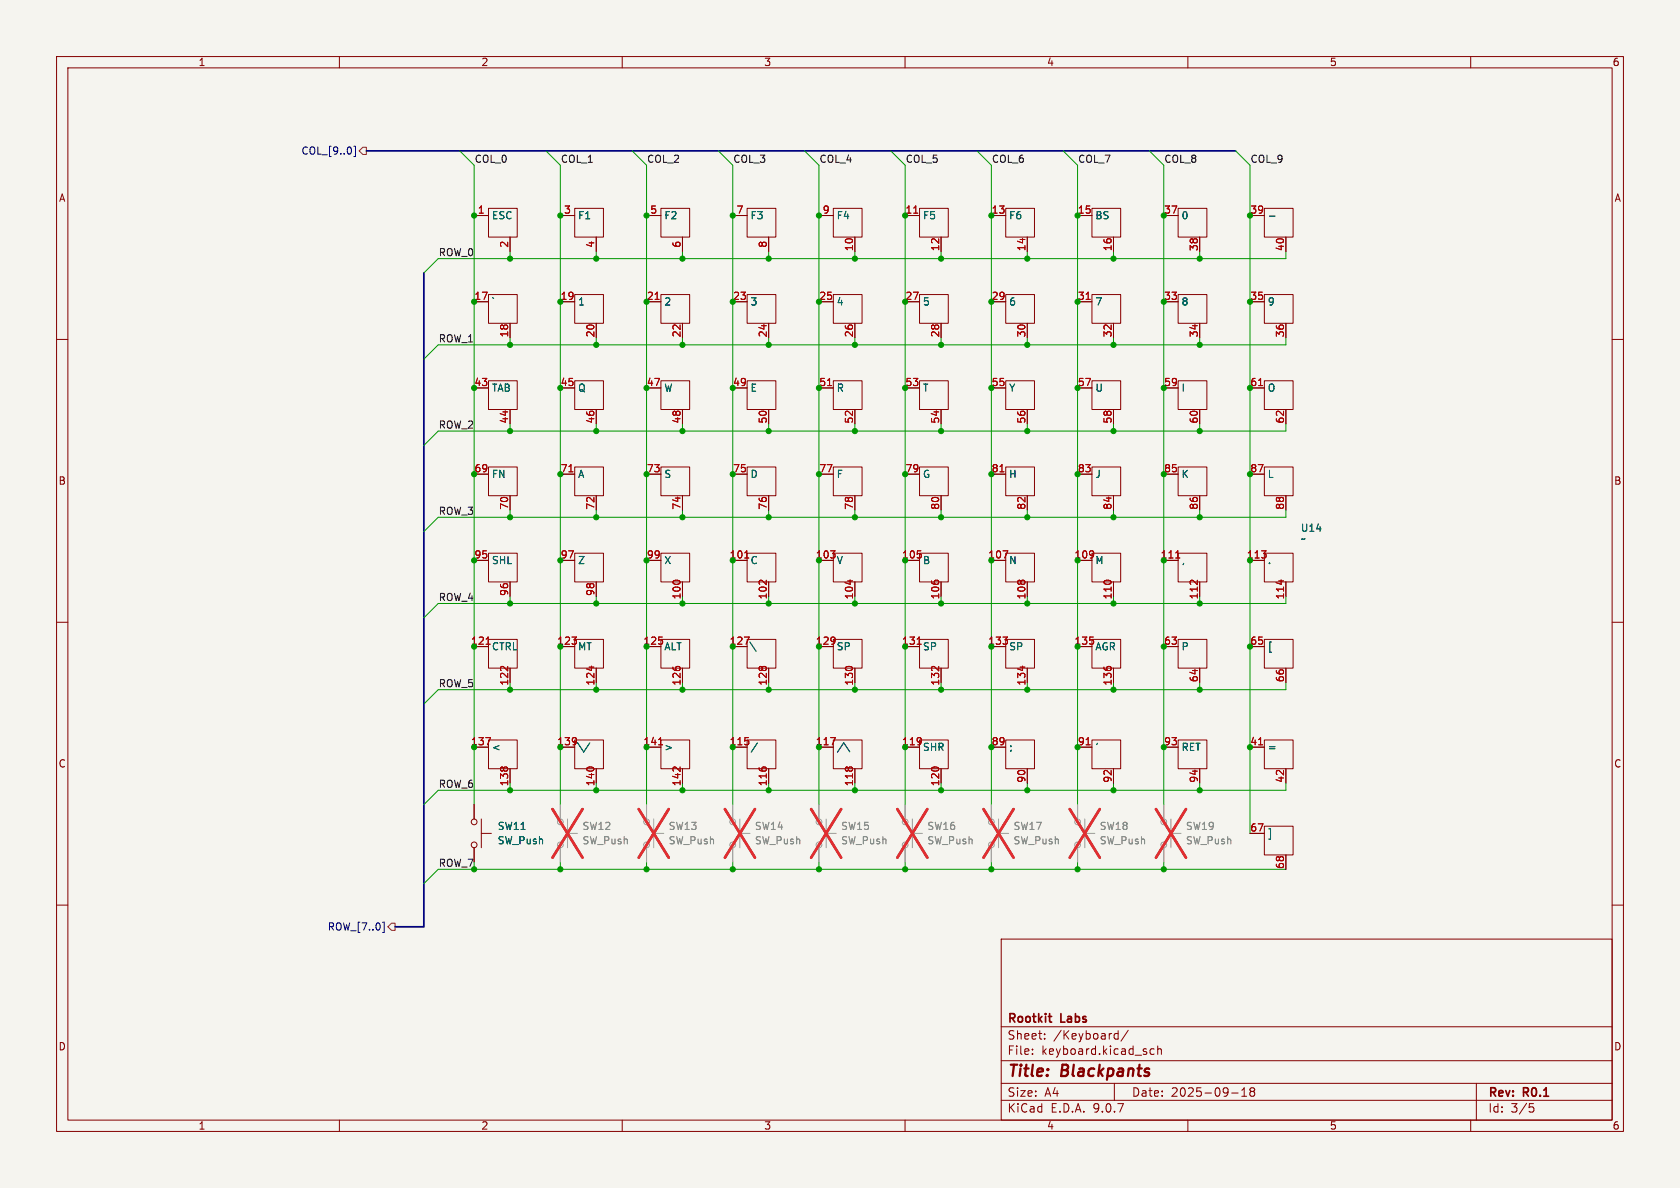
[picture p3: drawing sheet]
<svg xmlns="http://www.w3.org/2000/svg" width="297mm" height="210mm" viewBox="0 0 297 210" stroke-linecap="round" stroke-linejoin="round" font-family="sans-serif">
<path d="M0 0h297v210h-297z" fill="#f5f4ef" stroke="#f5f4ef" stroke-width=".18"/>
<g fill="none" stroke="#840000" stroke-width=".18">
<path d="M10 10h277v190h-277zM12 12h273v186h-273zM60 10v2M110 10v2M160 10v2M210 10v2M260 10v2M83.8 38.1h2.6M86.4 36.8h5v5.1h-5zM99.1 38.1h2.5M101.6 36.8h5.1v5.1h-5.1zM114.3 38.1h2.5"/>
<path d="M116.8 36.8h5.1v5.1h-5.1zM129.5 38.1h2.6M132.1 36.8h5.1v5.1h-5.1zM144.8 38.1h2.5M147.3 36.8h5.1v5.1h-5.1zM160 38.1h2.6M162.6 36.8h5v5.1h-5zM175.3 38.1h2.5M177.8 36.8h5.1v5.1h-5.1zM190.5 38.1h2.5M193 36.8h5.1v5.1h-5.1zM205.7 38.1h2.6"/>
<path d="M208.3 36.8h5.1v5.1h-5.1zM221 38.1h2.5M223.5 36.8h5.1v5.1h-5.1zM83.8 53.3h2.6M86.4 52.1h5v5.1h-5zM90.2 41.9v2.6M90.2 57.2v2.5M99.1 53.3h2.5M101.6 52.1h5.1v5.1h-5.1zM105.4 41.9v2.6M105.4 57.2v2.5M114.3 53.3h2.5"/>
<path d="M116.8 52.1h5.1v5.1h-5.1zM120.6 41.9v2.6M120.6 57.2v2.5M129.5 53.3h2.6M132.1 52.1h5.1v5.1h-5.1zM135.9 41.9v2.6M135.9 57.2v2.5M144.8 53.3h2.5M147.3 52.1h5.1v5.1h-5.1zM151.1 41.9v2.6M151.1 57.2v2.5M160 53.3h2.6"/>
<path d="M162.6 52.1h5v5.1h-5zM166.4 41.9v2.6M166.4 57.2v2.5M175.3 53.3h2.5M177.8 52.1h5.1v5.1h-5.1zM181.6 41.9v2.6M181.6 57.2v2.5M190.5 53.3h2.5M193 52.1h5.1v5.1h-5.1zM196.8 41.9v2.6M196.8 57.2v2.5M205.7 53.3h2.6"/>
<path d="M208.3 52.1h5.1v5.1h-5.1zM212.1 41.9v2.6M212.1 57.2v2.5M221 53.3h2.5M223.5 52.1h5.1v5.1h-5.1zM227.3 41.9v2.6M227.3 57.2v2.5M10 60h2M83.8 68.6h2.6M86.4 67.3h5v5.1h-5zM90.2 72.4v2.5M99.1 68.6h2.5"/>
<path d="M101.6 67.3h5.1v5.1h-5.1zM105.4 72.4v2.5M114.3 68.6h2.5M116.8 67.3h5.1v5.1h-5.1zM120.6 72.4v2.5M129.5 68.6h2.6M132.1 67.3h5.1v5.1h-5.1zM135.9 72.4v2.5M144.8 68.6h2.5M147.3 67.3h5.1v5.1h-5.1zM151.1 72.4v2.5M160 68.6h2.6"/>
<path d="M162.6 67.3h5v5.1h-5zM166.4 72.4v2.5M175.3 68.6h2.5M177.8 67.3h5.1v5.1h-5.1zM181.6 72.4v2.5M190.5 68.6h2.5M193 67.3h5.1v5.1h-5.1zM196.8 72.4v2.5M205.7 68.6h2.6M208.3 67.3h5.1v5.1h-5.1zM212.1 72.4v2.5M221 68.6h2.5"/>
<path d="M223.5 67.3h5.1v5.1h-5.1zM227.3 72.4v2.5M285 60h2M83.8 83.8h2.6M83.8 99.1h2.6M86.4 82.6h5v5h-5zM86.4 97.8h5v5.1h-5zM90.2 87.6v2.6M99.1 83.8h2.5M99.1 99.1h2.5M101.6 82.6h5.1v5h-5.1zM101.6 97.8h5.1v5.1h-5.1z"/>
<path d="M105.4 87.6v2.6M114.3 83.8h2.5M114.3 99.1h2.5M116.8 82.6h5.1v5h-5.1zM116.8 97.8h5.1v5.1h-5.1zM120.6 87.6v2.6M129.5 83.8h2.6M132.1 82.6h5.1v5h-5.1zM132.1 97.8h5.1v5.1h-5.1zM135.9 87.6v2.6M144.8 83.8h2.5M147.3 82.6h5.1v5h-5.1z"/>
<path d="M147.3 97.8h5.1v5.1h-5.1zM151.1 87.6v2.6M160 83.8h2.6M162.6 82.6h5v5h-5zM162.6 97.8h5v5.1h-5zM166.4 87.6v2.6M175.3 83.8h2.5M177.8 82.6h5.1v5h-5.1zM177.8 97.8h5.1v5.1h-5.1zM181.6 87.6v2.6M190.5 83.8h2.5M193 82.6h5.1v5h-5.1z"/>
<path d="M193 97.8h5.1v5.1h-5.1zM196.8 87.6v2.6M205.7 83.8h2.6M208.3 82.6h5.1v5h-5.1zM208.3 97.8h5.1v5.1h-5.1zM212.1 87.6v2.6M221 83.8h2.5M223.5 82.6h5.1v5h-5.1zM223.5 97.8h5.1v5.1h-5.1zM227.3 87.6v2.6M10 110h2M86.4 113h5v5.1h-5z"/>
<path d="M90.2 102.9v2.5M101.6 113h5.1v5.1h-5.1zM105.4 102.9v2.5M116.8 113h5.1v5.1h-5.1zM132.1 113h5.1v5.1h-5.1zM147.3 113h5.1v5.1h-5.1zM162.6 113h5v5.1h-5zM177.8 113h5.1v5.1h-5.1zM193 113h5.1v5.1h-5.1zM205.7 114.3h2.6M208.3 113h5.1v5.1h-5.1zM212.1 118.1v2.6"/>
<path d="M221 114.3h2.5M223.5 113h5.1v5.1h-5.1zM227.3 118.1v2.6M285 110h2M86.4 130.8h5v5.1h-5zM101.6 130.8h5.1v5.1h-5.1zM116.8 130.8h5.1v5.1h-5.1zM132.1 130.8h5.1v5.1h-5.1zM147.3 130.8h5.1v5.1h-5.1zM162.6 130.8h5v5.1h-5zM175.3 132.1h2.5M177.8 130.8h5.1v5.1h-5.1z"/>
<path d="M181.6 135.9v2.5M190.5 132.1h2.5M193 130.8h5.1v5.1h-5.1zM196.8 135.9v2.5M205.7 132.1h2.6M208.3 130.8h5.1v5.1h-5.1zM212.1 135.9v2.5M221 132.1h2.5M223.5 130.8h5.1v5.1h-5.1zM227.3 135.9v2.5M83.8 142.2v2.6M83.8 149.9v2.5"/>
<path d="M85.1 147.3h1.8M85.1 144.8v5.1M221 147.3h2.5M223.5 146.1h5.1v5h-5.1zM227.3 151.1v2.6M10 160h2M177 166h108v32h-108zM285 160h2M60 198v2M110 198v2M160 198v2M177 194.5h108"/>
<path d="M177 191.5h108M177 187.5h108M177 181.5h108M182.5 186.3v.1M182.5 185.5v.1M184.7 183.6v.1M184.7 182.8v.1M197 191.5v3M197 183.6l.2 .1 .5-.1M197.7 182.2v1.5M197.7 182.8l-.5-.1-.2 .1M199.5 182.1l-1.3 2"/>
<path d="M204 185.5l-.4-.1-.3 .3v.4l.2 .2h.5M204.7 185.5l.2-.1 .3 .1 .1 .9M204.7 184.9v1.5M210 198v2M217.7 193.2h1.2M219.5 193.8h.9M219.5 192.7l.5-.4v1.5M221.2 192.9l-.2 .3v.5l.2 .1 .5-.1 .1-.2-.1-.4-.2-.2M221.2 192.9l-.2-.2 .2-.4 .5 .1 .1 .2-.3 .3M221.2 192.9h.3M260 198v2M261 191.5v6.5"/>
<path d="M270.4 195.1h.7M270.5 195.7h.4l.3 .3-.2 .5-.5 .1"/>
<circle cx="83.8" cy="149.4" r=".51"/>
<circle cx="83.8" cy="145.3" r=".51"/>
</g>
<path d="M185.3 179.7h.6M185.8 180.7h.1" fill="none" stroke="#840000" stroke-width=".3"/>
<g fill="none" stroke="#9c9b98" stroke-width=".18">
<path d="M99.1 142.2v2.6M99.1 149.9v2.5M100.3 147.3h1.8M100.3 144.8v5.1M114.3 142.2v2.6M114.3 149.9v2.5M115.6 147.3h1.7M115.6 144.8v5.1M129.5 142.2v2.6M129.5 149.9v2.5M130.8 147.3h1.8M130.8 144.8v5.1"/>
<path d="M144.8 142.2v2.6M144.8 149.9v2.5M146 147.3h1.8M146 144.8v5.1M160 142.2v2.6M160 149.9v2.5M161.3 147.3h1.8M161.3 144.8v5.1M175.3 142.2v2.6M175.3 149.9v2.5M176.5 147.3h1.8M176.5 144.8v5.1"/>
<path d="M190.5 142.2v2.6M190.5 149.9v2.5M191.8 147.3h1.7M191.8 144.8v5.1M205.7 142.2v2.6M205.7 149.9v2.5M207 147.3h1.8M207 144.8v5.1"/>
<circle cx="99.1" cy="149.4" r=".51"/>
<circle cx="99.1" cy="145.3" r=".51"/>
<circle cx="114.3" cy="149.4" r=".51"/>
<circle cx="114.3" cy="145.3" r=".51"/>
<circle cx="129.5" cy="149.4" r=".51"/>
<circle cx="129.5" cy="145.3" r=".51"/>
<circle cx="144.8" cy="149.4" r=".51"/>
<circle cx="144.8" cy="145.3" r=".51"/>
<circle cx="160" cy="145.3" r=".51"/>
<circle cx="160" cy="149.4" r=".51"/>
<circle cx="175.3" cy="149.4" r=".51"/>
<circle cx="175.3" cy="145.3" r=".51"/>
<circle cx="190.5" cy="149.4" r=".51"/>
<circle cx="190.5" cy="145.3" r=".51"/>
<circle cx="205.7" cy="149.4" r=".51"/>
<circle cx="205.7" cy="145.3" r=".51"/>
</g>
<g fill="none" stroke="#e12e31" stroke-width=".46">
<path d="M97.7 143l5.3 8.6M103 143l-5.3 8.6M112.9 143l5.3 8.6M118.2 143l-5.3 8.6M128.2 143l5.3 8.6M133.5 143l-5.3 8.6M143.4 143l5.3 8.6M148.7 143l-5.3 8.6M158.6 143l5.3 8.6M163.9 143l-5.3 8.6M173.9 143l5.3 8.6M179.2 143l-5.3 8.6"/>
<path d="M189.1 143l5.3 8.6M194.4 143l-5.3 8.6M204.4 143l5.3 8.6M209.7 143l-5.3 8.6"/>
</g>
<g fill="none" stroke="#a90000" stroke-width=".18">
<path d="M161.5 37.7h.8M115.8 52.9h.7M192 52.9h.7M146.3 68.2h.7M222.5 68.2h.7M100.6 83.4h.7M131.7 98.6h.7M176.8 83.4h.7M177.3 97.4h.9l-.6 1.2M207.9 98.6h.7M85.9 113.9h.8M88.6 117.9h.4"/>
<path d="M89.8 117.8v.8M104.6 117.7v.8M131.6 112.6h.8l-.5 1.3M134.3 102.6h.4M135.5 102.6v.8M150.3 102.5v.8M162.1 113.9h.8M164.8 117.9h.4M166 117.8v.8M180.8 117.7v.8M210.5 102.6h.4M211.7 102.6v.8"/>
<path d="M226.5 102.5v.8M85.9 130.4h.8l-.5 1.3M116.4 131.7h.7M119.1 135.6h.4M120.2 135.6v.8M146.8 130.4h.9l-.6 1.3M192 131.7h.7M222.5 131.7h.7"/>
</g>
<path d="M224.4 38.2h1M104.3 131.3l-1.1 1.7M133.9 131.3l-1.1 1.7M149.1 131.3l1.1 1.6" fill="none" stroke="#006464" stroke-width=".18"/>
<path d="M62.5 25.9h.3v1.8h-.3M67.6 163h.3v1.8h-.3" fill="none" stroke="#000084" stroke-width=".18"/>
<path d="M64.1 26h.7v1.3h-.7l-.6-.6zM69.2 163.2h.6v1.3h-.6l-.6-.7z" fill="none" stroke="#725600" stroke-width=".18"/>
<path d="M64.8 26.7h153.6M74.9 48.3v115.5h-5.1" fill="none" stroke="#000084" stroke-width=".3"/>
<g fill="none" stroke="#009600" stroke-width=".18">
<path d="M81.3 26.7l2.5 2.5v113M96.5 26.7l2.6 2.5v113M111.8 26.7l2.5 2.5v113M127 26.7l2.5 2.5v113M142.2 26.7l2.6 2.5v113M157.5 26.7l2.5 2.5v113M172.7 26.7l2.6 2.5v113M188 26.7l2.5 2.5v113M203.2 26.7l2.5 2.5v113M218.4 26.7l2.6 2.5v118.1M90.2 44.5v1.2M90.2 59.7v1.3"/>
<path d="M105.4 44.5v1.2M105.4 59.7v1.3M120.6 44.5v1.2M120.6 59.7v1.3M135.9 44.5v1.2M135.9 59.7v1.3M151.1 44.5v1.2M151.1 59.7v1.3M166.4 44.5v1.2M166.4 59.7v1.3M181.6 44.5v1.2M181.6 59.7v1.3"/>
<path d="M196.8 44.5v1.2M196.8 59.7v1.3M212.1 44.5v1.2M212.1 59.7v1.3M227.3 44.5v1.2h-149.8l-2.6 2.6M227.3 59.7v1.3h-149.8l-2.6 2.5M90.2 74.9v1.3M105.4 74.9v1.3M120.6 74.9v1.3M135.9 74.9v1.3M151.1 74.9v1.3M166.4 74.9v1.3"/>
<path d="M181.6 74.9v1.3M196.8 74.9v1.3M212.1 74.9v1.3M227.3 74.9v1.3h-149.8l-2.6 2.5M90.2 90.2v1.2M105.4 90.2v1.2M120.6 90.2v1.2M135.9 90.2v1.2M151.1 90.2v1.2M166.4 90.2v1.2M181.6 90.2v1.2M196.8 90.2v1.2"/>
<path d="M212.1 90.2v1.2M227.3 90.2v1.2h-149.8l-2.6 2.6M90.2 105.4v1.3M105.4 105.4v1.3M120.6 105.4v1.3M135.9 105.4v1.3M151.1 105.4v1.3M166.4 105.4v1.3M181.6 105.4v1.3M196.8 105.4v1.3M212.1 105.4v1.3M227.3 105.4v1.3h-149.8l-2.6 2.5"/>
<path d="M90.2 120.7v1.2M90.2 138.4v1.3M105.4 120.7v1.2M105.4 138.4v1.3M120.6 120.7v1.2M120.6 138.4v1.3M135.9 120.7v1.2M135.9 138.4v1.3M151.1 120.7v1.2M151.1 138.4v1.3M166.4 120.7v1.2M166.4 138.4v1.3"/>
<path d="M181.6 120.7v1.2M181.6 138.4v1.3M196.8 120.7v1.2M196.8 138.4v1.3M212.1 120.7v1.2M212.1 138.4v1.3M227.3 120.7v1.2h-149.8l-2.6 2.6M227.3 138.4v1.3h-149.8l-2.6 2.5M99.1 152.4v1.3M114.3 152.4v1.3M129.5 152.4v1.3M144.8 152.4v1.3"/>
<path d="M160 152.4v1.3M175.3 152.4v1.3M190.5 152.4v1.3M205.7 152.4v1.3M227.3 153.7h-149.8l-2.6 2.5"/>
</g>
<g fill="#009600" stroke="#009600" stroke-width=".18">
<circle cx="90.2" cy="45.7" r=".46"/>
<circle cx="90.2" cy="61" r=".46"/>
<circle cx="83.8" cy="68.6" r=".46"/>
<circle cx="99.1" cy="68.6" r=".46"/>
<circle cx="83.8" cy="38.1" r=".46"/>
<circle cx="90.2" cy="76.2" r=".46"/>
<circle cx="83.8" cy="53.3" r=".46"/>
<circle cx="105.4" cy="121.9" r=".46"/>
<circle cx="99.1" cy="114.3" r=".46"/>
<circle cx="114.3" cy="153.7" r=".46"/>
<circle cx="90.2" cy="139.7" r=".46"/>
<circle cx="83.8" cy="132.1" r=".46"/>
<circle cx="99.1" cy="153.7" r=".46"/>
<circle cx="90.2" cy="121.9" r=".46"/>
<circle cx="83.8" cy="114.3" r=".46"/>
<circle cx="99.1" cy="132.1" r=".46"/>
<circle cx="105.4" cy="139.7" r=".46"/>
<circle cx="99.1" cy="83.8" r=".46"/>
<circle cx="105.4" cy="91.4" r=".46"/>
<circle cx="83.8" cy="99.1" r=".46"/>
<circle cx="105.4" cy="106.7" r=".46"/>
<circle cx="99.1" cy="99.1" r=".46"/>
<circle cx="90.2" cy="106.7" r=".46"/>
<circle cx="114.3" cy="83.8" r=".46"/>
<circle cx="90.2" cy="91.4" r=".46"/>
<circle cx="83.8" cy="83.8" r=".46"/>
<circle cx="120.6" cy="106.7" r=".46"/>
<circle cx="129.5" cy="114.3" r=".46"/>
<circle cx="135.9" cy="121.9" r=".46"/>
<circle cx="114.3" cy="132.1" r=".46"/>
<circle cx="120.6" cy="139.7" r=".46"/>
<circle cx="129.5" cy="132.1" r=".46"/>
<circle cx="114.3" cy="114.3" r=".46"/>
<circle cx="120.6" cy="121.9" r=".46"/>
<circle cx="129.5" cy="153.7" r=".46"/>
<circle cx="135.9" cy="139.7" r=".46"/>
<circle cx="120.6" cy="91.4" r=".46"/>
<circle cx="135.9" cy="91.4" r=".46"/>
<circle cx="114.3" cy="99.1" r=".46"/>
<circle cx="129.5" cy="99.1" r=".46"/>
<circle cx="135.9" cy="106.7" r=".46"/>
<circle cx="129.5" cy="83.8" r=".46"/>
<circle cx="114.3" cy="53.3" r=".46"/>
<circle cx="114.3" cy="38.1" r=".46"/>
<circle cx="105.4" cy="45.7" r=".46"/>
<circle cx="114.3" cy="68.6" r=".46"/>
<circle cx="105.4" cy="76.2" r=".46"/>
<circle cx="105.4" cy="61" r=".46"/>
<circle cx="120.6" cy="76.2" r=".46"/>
<circle cx="120.6" cy="45.7" r=".46"/>
<circle cx="120.6" cy="61" r=".46"/>
<circle cx="99.1" cy="38.1" r=".46"/>
<circle cx="99.1" cy="53.3" r=".46"/>
<circle cx="221" cy="68.6" r=".46"/>
<circle cx="196.8" cy="61" r=".46"/>
<circle cx="190.5" cy="68.6" r=".46"/>
<circle cx="181.6" cy="76.2" r=".46"/>
<circle cx="181.6" cy="61" r=".46"/>
<circle cx="196.8" cy="91.4" r=".46"/>
<circle cx="190.5" cy="83.8" r=".46"/>
<circle cx="196.8" cy="76.2" r=".46"/>
<circle cx="205.7" cy="83.8" r=".46"/>
<circle cx="205.7" cy="53.3" r=".46"/>
<circle cx="212.1" cy="61" r=".46"/>
<circle cx="205.7" cy="68.6" r=".46"/>
<circle cx="212.1" cy="76.2" r=".46"/>
<circle cx="221" cy="83.8" r=".46"/>
<circle cx="212.1" cy="91.4" r=".46"/>
<circle cx="221" cy="53.3" r=".46"/>
<circle cx="205.7" cy="114.3" r=".46"/>
<circle cx="196.8" cy="106.7" r=".46"/>
<circle cx="190.5" cy="114.3" r=".46"/>
<circle cx="181.6" cy="121.9" r=".46"/>
<circle cx="205.7" cy="99.1" r=".46"/>
<circle cx="221" cy="99.1" r=".46"/>
<circle cx="212.1" cy="106.7" r=".46"/>
<circle cx="221" cy="114.3" r=".46"/>
<circle cx="160" cy="83.8" r=".46"/>
<circle cx="151.1" cy="76.2" r=".46"/>
<circle cx="144.8" cy="83.8" r=".46"/>
<circle cx="166.4" cy="45.7" r=".46"/>
<circle cx="151.1" cy="61" r=".46"/>
<circle cx="135.9" cy="45.7" r=".46"/>
<circle cx="144.8" cy="53.3" r=".46"/>
<circle cx="129.5" cy="53.3" r=".46"/>
<circle cx="135.9" cy="76.2" r=".46"/>
<circle cx="135.9" cy="61" r=".46"/>
<circle cx="129.5" cy="68.6" r=".46"/>
<circle cx="160" cy="38.1" r=".46"/>
<circle cx="144.8" cy="68.6" r=".46"/>
<circle cx="144.8" cy="38.1" r=".46"/>
<circle cx="129.5" cy="38.1" r=".46"/>
<circle cx="166.4" cy="91.4" r=".46"/>
<circle cx="151.1" cy="91.4" r=".46"/>
<circle cx="160" cy="53.3" r=".46"/>
<circle cx="151.1" cy="45.7" r=".46"/>
<circle cx="175.3" cy="53.3" r=".46"/>
<circle cx="166.4" cy="61" r=".46"/>
<circle cx="160" cy="68.6" r=".46"/>
<circle cx="166.4" cy="76.2" r=".46"/>
<circle cx="175.3" cy="83.8" r=".46"/>
<circle cx="175.3" cy="68.6" r=".46"/>
<circle cx="160" cy="153.7" r=".46"/>
<circle cx="166.4" cy="139.7" r=".46"/>
<circle cx="175.3" cy="153.7" r=".46"/>
<circle cx="190.5" cy="153.7" r=".46"/>
<circle cx="205.7" cy="153.7" r=".46"/>
<circle cx="160" cy="132.1" r=".46"/>
<circle cx="166.4" cy="121.9" r=".46"/>
<circle cx="175.3" cy="132.1" r=".46"/>
<circle cx="151.1" cy="139.7" r=".46"/>
<circle cx="181.6" cy="139.7" r=".46"/>
<circle cx="144.8" cy="153.7" r=".46"/>
<circle cx="175.3" cy="114.3" r=".46"/>
<circle cx="160" cy="114.3" r=".46"/>
<circle cx="190.5" cy="132.1" r=".46"/>
<circle cx="166.4" cy="106.7" r=".46"/>
<circle cx="181.6" cy="106.7" r=".46"/>
<circle cx="190.5" cy="99.1" r=".46"/>
<circle cx="151.1" cy="106.7" r=".46"/>
<circle cx="144.8" cy="99.1" r=".46"/>
<circle cx="175.3" cy="99.1" r=".46"/>
<circle cx="181.6" cy="91.4" r=".46"/>
<circle cx="160" cy="99.1" r=".46"/>
<circle cx="144.8" cy="114.3" r=".46"/>
<circle cx="151.1" cy="121.9" r=".46"/>
<circle cx="144.8" cy="132.1" r=".46"/>
<circle cx="190.5" cy="38.1" r=".46"/>
<circle cx="212.1" cy="45.7" r=".46"/>
<circle cx="221" cy="38.1" r=".46"/>
<circle cx="190.5" cy="53.3" r=".46"/>
<circle cx="181.6" cy="45.7" r=".46"/>
<circle cx="196.8" cy="45.7" r=".46"/>
<circle cx="205.7" cy="38.1" r=".46"/>
<circle cx="175.3" cy="38.1" r=".46"/>
<circle cx="196.8" cy="139.7" r=".46"/>
<circle cx="221" cy="132.1" r=".46"/>
<circle cx="205.7" cy="132.1" r=".46"/>
<circle cx="196.8" cy="121.9" r=".46"/>
<circle cx="212.1" cy="121.9" r=".46"/>
<circle cx="212.1" cy="139.7" r=".46"/>
</g>
<g font-size="2.8" fill="#840000">
<text x="178" y="190.9">Title:</text>
<text x="187.7" y="190.9">Blackpants</text>
</g>
<g font-size="2.1" fill="#840000">
<text x="178" y="184">Sheet:</text>
<text x="178" y="181.2">Rootkit</text>
<text x="186.2" y="184">/Keyboard/</text>
<text x="187.6" y="181.2">Labs</text>
<text x="178" y="186.7">File:</text>
<text x="184.1" y="186.7">keyboard.kicad_sch</text>
<text x="178" y="196.9">KiCad</text>
<text x="178" y="194.1">Size:</text>
<text x="184.7" y="194.1">A4</text>
<text x="185.7" y="196.9">E.D.A.</text>
<text x="193.3" y="196.9">9.0.7</text>
<text x="200" y="194.1">Date:</text>
<text x="207" y="194.1">2025-09-18</text>
<text x="263" y="194.3">Rev:</text>
<text x="263" y="196.9">Id:</text>
<text x="267.1" y="196.9">3/5</text>
<text x="269.4" y="194.3">R0.1</text>
</g>
<g font-size="1.8" fill="#840000">
<text x="35" y="11.9">1</text>
<text x="85" y="11.9">2</text>
<text x="135" y="11.9">3</text>
<text x="185" y="11.9">4</text>
<text x="235" y="11.9">5</text>
<text x="285" y="11.9">6</text>
<text x="10.3" y="35.9">A</text>
<text x="285.3" y="35.9">A</text>
<text x="10.3" y="85.9">B</text>
<text x="285.3" y="85.9">B</text>
<text x="10.3" y="135.9">C</text>
<text x="285.3" y="135.9">C</text>
<text x="10.3" y="185.9">D</text>
<text x="285.3" y="185.9">D</text>
<text x="35" y="199.9">1</text>
<text x="85" y="199.9">2</text>
<text x="135" y="199.9">3</text>
<text x="185" y="199.9">4</text>
<text x="235" y="199.9">5</text>
<text x="285" y="199.9">6</text>
</g>
<g font-size="1.8" fill="#000084">
<text x="53.2" y="27.5">COL_[9..0]</text>
<text x="57.8" y="164.7">ROW_[7..0]</text>
</g>
<g font-size="1.8" fill="#0f0f0f">
<text x="83.8" y="28.9">COL_0</text>
<text x="99.1" y="28.9">COL_1</text>
<text x="114.3" y="28.9">COL_2</text>
<text x="129.5" y="28.9">COL_3</text>
<text x="144.8" y="28.9">COL_4</text>
<text x="160" y="28.9">COL_5</text>
<text x="175.3" y="28.9">COL_6</text>
<text x="190.5" y="28.9">COL_7</text>
<text x="205.7" y="28.9">COL_8</text>
<text x="221" y="28.9">COL_9</text>
<text x="77.5" y="45.4">ROW_0</text>
<text x="77.5" y="60.6">ROW_1</text>
<text x="77.5" y="75.9">ROW_2</text>
<text x="77.5" y="91.1">ROW_3</text>
<text x="77.5" y="106.3">ROW_4</text>
<text x="77.5" y="121.6">ROW_5</text>
<text x="77.5" y="139.4">ROW_6</text>
</g>
<g font-size="1.8" fill="#a90000">
<text x="84.4" y="37.8">1</text>
<text x="99.6" y="37.8">3</text>
<text x="114.9" y="37.8">5</text>
<text x="130.1" y="37.8">7</text>
<text x="145.3" y="37.8">9</text>
<text x="160" y="37.8">11</text>
<text x="175.2" y="37.8">13</text>
<text x="190.5" y="37.8">15</text>
<text x="205.7" y="37.8">37</text>
<text x="220.9" y="37.8">39</text>
<text x="89.9" y="43.9" transform="rotate(-90 89.9 43.9)">2</text>
<text x="105.2" y="43.9" transform="rotate(-90 105.2 43.9)">4</text>
<text x="120.4" y="43.9" transform="rotate(-90 120.4 43.9)">6</text>
<text x="135.6" y="43.9" transform="rotate(-90 135.6 43.9)">8</text>
<text x="150.9" y="44.5" transform="rotate(-90 150.9 44.5)">10</text>
<text x="166.1" y="44.5" transform="rotate(-90 166.1 44.5)">12</text>
<text x="181.4" y="44.5" transform="rotate(-90 181.4 44.5)">14</text>
<text x="196.6" y="44.5" transform="rotate(-90 196.6 44.5)">16</text>
<text x="211.8" y="44.5" transform="rotate(-90 211.8 44.5)">38</text>
<text x="227.1" y="44.5" transform="rotate(-90 227.1 44.5)">40</text>
<text x="83.8" y="53.1">17</text>
<text x="99" y="53.1">19</text>
<text x="114.3" y="53.1">21</text>
<text x="129.5" y="53.1">23</text>
<text x="144.7" y="53.1">25</text>
<text x="160" y="53.1">27</text>
<text x="175.2" y="53.1">29</text>
<text x="190.5" y="53.1">31</text>
<text x="205.7" y="53.1">33</text>
<text x="220.9" y="53.1">35</text>
<text x="89.9" y="59.7" transform="rotate(-90 89.9 59.7)">18</text>
<text x="105.2" y="59.7" transform="rotate(-90 105.2 59.7)">20</text>
<text x="120.4" y="59.7" transform="rotate(-90 120.4 59.7)">22</text>
<text x="135.6" y="59.7" transform="rotate(-90 135.6 59.7)">24</text>
<text x="150.9" y="59.7" transform="rotate(-90 150.9 59.7)">26</text>
<text x="166.1" y="59.7" transform="rotate(-90 166.1 59.7)">28</text>
<text x="181.4" y="59.7" transform="rotate(-90 181.4 59.7)">30</text>
<text x="196.6" y="59.7" transform="rotate(-90 196.6 59.7)">32</text>
<text x="211.8" y="59.7" transform="rotate(-90 211.8 59.7)">34</text>
<text x="227.1" y="59.7" transform="rotate(-90 227.1 59.7)">36</text>
<text x="83.8" y="68.3">43</text>
<text x="99" y="68.3">45</text>
<text x="114.3" y="68.3">47</text>
<text x="129.5" y="68.3">49</text>
<text x="144.7" y="68.3">51</text>
<text x="160" y="68.3">53</text>
<text x="175.2" y="68.3">55</text>
<text x="190.5" y="68.3">57</text>
<text x="205.7" y="68.3">59</text>
<text x="220.9" y="68.3">61</text>
<text x="89.9" y="75" transform="rotate(-90 89.9 75)">44</text>
<text x="105.2" y="75" transform="rotate(-90 105.2 75)">46</text>
<text x="120.4" y="75" transform="rotate(-90 120.4 75)">48</text>
<text x="135.6" y="75" transform="rotate(-90 135.6 75)">50</text>
<text x="150.9" y="75" transform="rotate(-90 150.9 75)">52</text>
<text x="166.1" y="75" transform="rotate(-90 166.1 75)">54</text>
<text x="181.4" y="75" transform="rotate(-90 181.4 75)">56</text>
<text x="196.6" y="75" transform="rotate(-90 196.6 75)">58</text>
<text x="211.8" y="75" transform="rotate(-90 211.8 75)">60</text>
<text x="227.1" y="75" transform="rotate(-90 227.1 75)">62</text>
<text x="83.8" y="83.6">69</text>
<text x="99" y="83.6">71</text>
<text x="114.3" y="83.6">73</text>
<text x="129.5" y="83.6">75</text>
<text x="144.7" y="83.6">77</text>
<text x="160" y="83.6">79</text>
<text x="175.2" y="83.6">81</text>
<text x="190.5" y="83.6">83</text>
<text x="205.7" y="83.6">85</text>
<text x="220.9" y="83.6">87</text>
<text x="89.9" y="90.2" transform="rotate(-90 89.9 90.2)">70</text>
<text x="105.2" y="90.2" transform="rotate(-90 105.2 90.2)">72</text>
<text x="120.4" y="90.2" transform="rotate(-90 120.4 90.2)">74</text>
<text x="135.6" y="90.2" transform="rotate(-90 135.6 90.2)">76</text>
<text x="150.9" y="90.2" transform="rotate(-90 150.9 90.2)">78</text>
<text x="166.1" y="90.2" transform="rotate(-90 166.1 90.2)">80</text>
<text x="181.4" y="90.2" transform="rotate(-90 181.4 90.2)">82</text>
<text x="196.6" y="90.2" transform="rotate(-90 196.6 90.2)">84</text>
<text x="211.8" y="90.2" transform="rotate(-90 211.8 90.2)">86</text>
<text x="227.1" y="90.2" transform="rotate(-90 227.1 90.2)">88</text>
<text x="83.8" y="98.8">95</text>
<text x="99" y="98.8">97</text>
<text x="114.3" y="98.8">99</text>
<text x="128.9" y="98.8">101</text>
<text x="144.1" y="98.8">103</text>
<text x="147.8" y="99.9">V</text>
<text x="159.4" y="98.8">105</text>
<text x="163.1" y="99.9">B</text>
<text x="174.6" y="98.8">107</text>
<text x="189.9" y="98.8">109</text>
<text x="193.5" y="99.9">M</text>
<text x="205.1" y="98.8">111</text>
<text x="220.3" y="98.8">113</text>
<text x="89.9" y="105.5" transform="rotate(-90 89.9 105.5)">96</text>
<text x="105.2" y="105.5" transform="rotate(-90 105.2 105.5)">98</text>
<text x="120.4" y="106.1" transform="rotate(-90 120.4 106.1)">100</text>
<text x="135.6" y="106.1" transform="rotate(-90 135.6 106.1)">102</text>
<text x="150.9" y="106.1" transform="rotate(-90 150.9 106.1)">104</text>
<text x="166.1" y="106.1" transform="rotate(-90 166.1 106.1)">106</text>
<text x="181.4" y="106.1" transform="rotate(-90 181.4 106.1)">108</text>
<text x="196.6" y="106.1" transform="rotate(-90 196.6 106.1)">110</text>
<text x="211.8" y="106.1" transform="rotate(-90 211.8 106.1)">112</text>
<text x="227.1" y="106.1" transform="rotate(-90 227.1 106.1)">114</text>
<text x="83.2" y="114">121</text>
<text x="98.4" y="114">123</text>
<text x="102.1" y="115.2">MT</text>
<text x="113.7" y="114">125</text>
<text x="128.9" y="114">127</text>
<text x="144.1" y="114">129</text>
<text x="147.8" y="115.2">SP</text>
<text x="159.4" y="114">131</text>
<text x="174.6" y="114">133</text>
<text x="178.3" y="115.2">SP</text>
<text x="189.9" y="114">135</text>
<text x="205.7" y="114">63</text>
<text x="220.9" y="114">65</text>
<text x="89.9" y="121.3" transform="rotate(-90 89.9 121.3)">122</text>
<text x="105.2" y="121.3" transform="rotate(-90 105.2 121.3)">124</text>
<text x="120.4" y="121.3" transform="rotate(-90 120.4 121.3)">126</text>
<text x="135.6" y="121.3" transform="rotate(-90 135.6 121.3)">128</text>
<text x="150.9" y="121.3" transform="rotate(-90 150.9 121.3)">130</text>
<text x="166.1" y="121.3" transform="rotate(-90 166.1 121.3)">132</text>
<text x="181.4" y="121.3" transform="rotate(-90 181.4 121.3)">134</text>
<text x="196.6" y="121.3" transform="rotate(-90 196.6 121.3)">136</text>
<text x="211.8" y="120.7" transform="rotate(-90 211.8 120.7)">64</text>
<text x="227.1" y="120.7" transform="rotate(-90 227.1 120.7)">66</text>
<text x="83.2" y="131.8">137</text>
<text x="98.4" y="131.8">139</text>
<text x="113.7" y="131.8">141</text>
<text x="128.9" y="131.8">115</text>
<text x="144.1" y="131.8">117</text>
<text x="159.4" y="131.8">119</text>
<text x="175.2" y="131.8">89</text>
<text x="190.5" y="131.8">91</text>
<text x="205.7" y="131.8">93</text>
<text x="220.9" y="131.8">41</text>
<text x="102.1" y="132.9">\/</text>
<text x="132.6" y="132.9">/</text>
<text x="89.9" y="139.1" transform="rotate(-90 89.9 139.1)">138</text>
<text x="105.2" y="139.1" transform="rotate(-90 105.2 139.1)">140</text>
<text x="120.4" y="139.1" transform="rotate(-90 120.4 139.1)">142</text>
<text x="135.6" y="139.1" transform="rotate(-90 135.6 139.1)">116</text>
<text x="150.9" y="139.1" transform="rotate(-90 150.9 139.1)">118</text>
<text x="166.1" y="139.1" transform="rotate(-90 166.1 139.1)">120</text>
<text x="181.4" y="138.5" transform="rotate(-90 181.4 138.5)">90</text>
<text x="196.6" y="138.5" transform="rotate(-90 196.6 138.5)">92</text>
<text x="211.8" y="138.5" transform="rotate(-90 211.8 138.5)">94</text>
<text x="227.1" y="138.5" transform="rotate(-90 227.1 138.5)">42</text>
<text x="220.9" y="147.1">67</text>
<text x="227.1" y="153.7" transform="rotate(-90 227.1 153.7)">68</text>
</g>
<g font-size="1.8" fill="#006464">
<text x="86.9" y="39">ESC</text>
<text x="102.1" y="39">F1</text>
<text x="117.3" y="39">F2</text>
<text x="132.6" y="39">F3</text>
<text x="147.8" y="39">F4</text>
<text x="163.1" y="39">F5</text>
<text x="178.3" y="39">F6</text>
<text x="193.5" y="39">BS</text>
<text x="208.8" y="39">0</text>
<text x="86.9" y="54.2">`</text>
<text x="102.1" y="54.2">1</text>
<text x="117.3" y="54.2">2</text>
<text x="132.6" y="54.2">3</text>
<text x="147.8" y="54.2">4</text>
<text x="163.1" y="54.2">5</text>
<text x="178.3" y="54.2">6</text>
<text x="193.5" y="54.2">7</text>
<text x="208.8" y="54.2">8</text>
<text x="224" y="54.2">9</text>
<text x="86.9" y="69.4">TAB</text>
<text x="102.1" y="69.4">Q</text>
<text x="117.3" y="69.4">W</text>
<text x="132.6" y="69.4">E</text>
<text x="147.8" y="69.4">R</text>
<text x="163.1" y="69.4">T</text>
<text x="178.3" y="69.4">Y</text>
<text x="193.5" y="69.4">U</text>
<text x="208.8" y="69.4">I</text>
<text x="224" y="69.4">O</text>
<text x="86.9" y="84.7">FN</text>
<text x="102.1" y="84.7">A</text>
<text x="117.3" y="84.7">S</text>
<text x="132.6" y="84.7">D</text>
<text x="147.8" y="84.7">F</text>
<text x="163.1" y="84.7">G</text>
<text x="178.3" y="84.7">H</text>
<text x="193.5" y="84.7">J</text>
<text x="208.8" y="84.7">K</text>
<text x="224" y="84.7">L</text>
<text x="229.9" y="94.2">U14</text>
<text x="86.9" y="99.9">SHL</text>
<text x="102.1" y="99.9">Z</text>
<text x="117.3" y="99.9">X</text>
<text x="132.6" y="99.9">C</text>
<text x="178.3" y="99.9">N</text>
<text x="208.8" y="99.9">,</text>
<text x="224" y="99.9">.</text>
<text x="229.9" y="96.1">~</text>
<text x="86.9" y="115.2">CTRL</text>
<text x="117.3" y="115.2">ALT</text>
<text x="132.6" y="115.2">\</text>
<text x="163.1" y="115.2">SP</text>
<text x="193.5" y="115.2">AGR</text>
<text x="208.8" y="115.2">P</text>
<text x="224" y="115.2">[</text>
<text x="86.9" y="132.9">&lt;</text>
<text x="117.3" y="132.9">&gt;</text>
<text x="147.8" y="132.9">/\</text>
<text x="163.1" y="132.9">SHR</text>
<text x="178.3" y="132.9">;</text>
<text x="193.5" y="132.9">'</text>
<text x="208.8" y="132.9">RET</text>
<text x="224" y="132.9">=</text>
<text x="87.9" y="146.9">SW11</text>
<text x="87.9" y="149.5">SW_Push</text>
<text x="224" y="148.2">]</text>
</g>
<g font-size="1.8" fill="#939391">
<text x="102.9" y="146.9">SW12</text>
<text x="102.9" y="149.5">SW_Push</text>
<text x="118.1" y="146.9">SW13</text>
<text x="118.1" y="149.5">SW_Push</text>
<text x="133.4" y="146.9">SW14</text>
<text x="133.4" y="149.5">SW_Push</text>
<text x="148.6" y="146.9">SW15</text>
<text x="148.6" y="149.5">SW_Push</text>
<text x="163.8" y="146.9">SW16</text>
<text x="163.8" y="149.5">SW_Push</text>
<text x="179.1" y="146.9">SW17</text>
<text x="179.1" y="149.5">SW_Push</text>
<text x="194.3" y="146.9">SW18</text>
<text x="194.3" y="149.5">SW_Push</text>
<text x="209.6" y="146.9">SW19</text>
<text x="209.6" y="149.5">SW_Push</text>
</g>
<text font-size="1.8" fill="#009600" x="77.5" y="153.3">ROW_7</text>
</svg>
